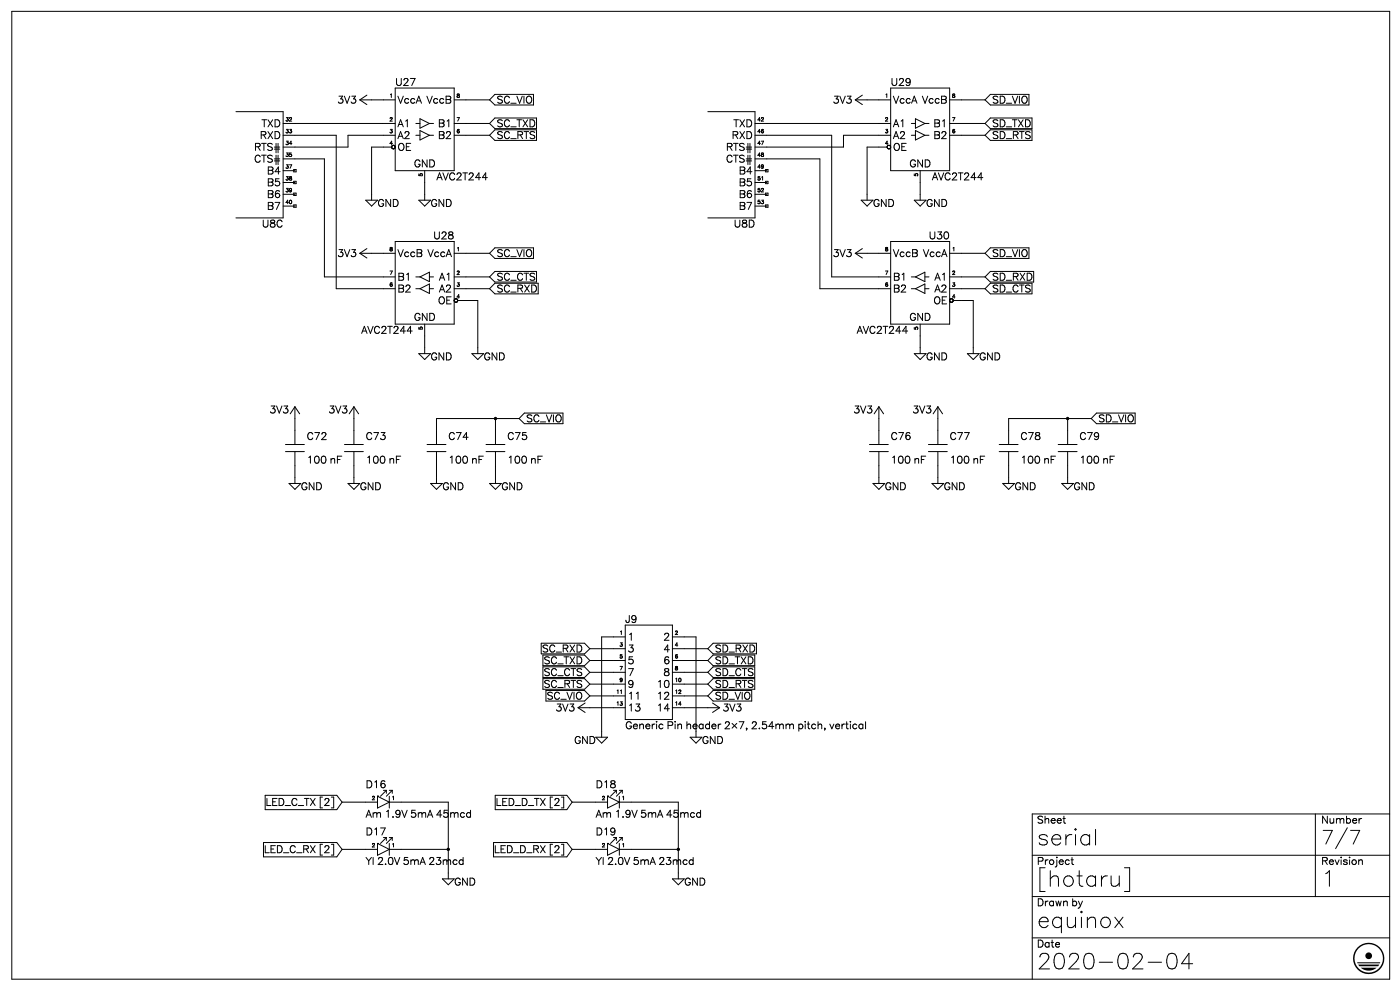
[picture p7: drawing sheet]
<svg xmlns="http://www.w3.org/2000/svg" width="297mm" height="210mm" viewBox="0 0 297 210" stroke-linecap="round" stroke-linejoin="round" font-family="sans-serif">
<g fill="none" stroke="#000" stroke-width=".21">
<path d="M2.5 2.4h292v205h-292zM83.8 18.7h12.5v17.5h-12.5zM113.1 20h-8.2l-1.2 1.2M188.7 18.7h12.5v17.5h-12.5zM218.1 20h-8.2l-1.2 1.2M50 23.7h10v22.5h-10M60 28.7h11.3v32.5h12.5M60 36.2h2.5M60 26.2h23.8M60 33.7h8.8v25h15M60 38.7h2.5M62.3 35.9h.4v.5h-.4z"/>
<path d="M62.3 38.4h.4v.5h-.4zM76.3 21.2h7.5M76.3 21.2l1.5 1M77.8 20.2l-1.5 1M83 31.2h-4.3v11.2M83 31.2h.1M83 31.1v.1M83 31.2v.1M83 31.3h.1M83 31.3l.1 .1M83.1 31.4h.1M83.1 31.4l.1 .1"/>
<path d="M83.2 31.5h.1M83.8 28.7h-10.1v2.5h-13.7M88.1 28.7h.9M88.1 26.2h.9M89 25.2l2 1-2 1zM89 27.7l2 1-2 1zM90 36.2v6.2M91 28.7h.9M91 26.2h.9M96.3 28.7h7.4M96.3 26.2h7.4M96.3 21.2h7.4"/>
<path d="M103.7 26.2l1.2 1h8.8M103.7 28.7l1.2 1h8.8M103.7 21.2l1.2 1h8.2M113.7 25h-8.8l-1.2 1.2M113.7 27.5h-8.8l-1.2 1.2M150 23.7h10v22.5h-10M160 28.7h16.2v30h12.5M160 36.2h2.5M160 26.2h28.7M160 33.7h13.8v27.5h14.9M160 38.7h2.5M162.2 35.9h.6v.5h-.6z"/>
<path d="M162.2 38.4h.6v.5h-.6zM181.3 21.2h7.4M181.3 21.2l1.4 1M182.7 20.2l-1.4 1M188 31.2h.1M188 31.2h-4.3v11.2M188 31.1v.1M188 31.2v.1M188 31.3h.1M188 31.3l.1 .1M188.1 31.4h.1M188.1 31.4l.1 .1"/>
<path d="M188.2 31.5h.1M188.3 31.5h.1M188.4 30.8h-.1M188.7 28.7h-9.9v2.5h-18.8M193.1 28.7h.9M193.1 26.2h.9M194 25.2l2 1-2 1zM194 27.7l2 1-2 1zM195 36.2v6.2M196 28.7h.9M196 26.2h.9M201.2 28.7h7.5"/>
<path d="M201.2 26.2h7.5M201.2 21.2h7.5M208.7 26.2l1.2 1h8.8M208.7 28.7l1.2 1h8.8M208.7 21.2l1.2 1h8.2M218.7 25h-8.8l-1.2 1.2M218.7 27.5h-8.8l-1.2 1.2M60 41.2h2.5M60 43.7h2.5M62.3 40.9h.4v.5h-.4zM62.3 43.4h.4v.5h-.4zM76.3 53.7h7.5"/>
<path d="M76.3 53.7l1.5 1M77.5 42.4h2.5l-1.3 1.3zM77.8 52.7l-1.5 1M83.8 51.2h12.5v17.5h-12.5zM88.1 58.7h.9M88.8 42.4h2.4l-1.2 1.3zM89 58.7l2-1v2zM91 58.7h.9M96.3 58.7h7.4M96.3 53.7h7.4M103.7 58.7l1.2 1h8.8M103.7 53.7l1.2 1h8.2"/>
<path d="M113.1 52.5h-8.2l-1.2 1.2M113.7 57.5h-8.8l-1.2 1.2M114.1 60h-9.2l-1.2 1.2M160 41.2h2.5M160 43.7h2.5M162.2 40.9h.6v.5h-.6zM162.2 43.4h.6v.5h-.6zM181.3 53.7h7.4M181.3 53.7l1.4 1M182.5 42.4h2.5l-1.3 1.3zM182.7 52.7l-1.4 1M188.7 51.2h12.5v17.5h-12.5z"/>
<path d="M193.1 58.7h.9M193.8 42.4h2.4l-1.2 1.3zM194 58.7l2-1v2zM196 58.7h.9M201.2 58.7h7.5M201.2 53.7h7.5M208.7 58.7l1.2 1h9.2M208.7 53.7l1.2 1h8.2M218.1 52.5h-8.2l-1.2 1.2M218.7 60h-8.8l-1.2 1.2M219.1 57.5h-9.2l-1.2 1.2M88.1 61.2h.9"/>
<path d="M88.8 74.9h2.4l-1.2 1.3zM89 61.2l2-1v2zM90 68.7v6.2M91 61.2h.9M96.3 61.2h7.4M96.3 63.7v.1M96.3 63.6v.1M96.3 63.5v.1M96.3 63.8h.1M96.3 63.5h.1M96.3 63.8v.1M96.3 63.9l.2 .1"/>
<path d="M96.5 64h.1M96.6 64h.1M96.7 64h-.1M96.8 64h-.1M96.8 64h.1M96.9 63.9l-.1 .1M96.9 63.9h.1M97 63.8l-.1 .1M97 63.6h.1M97 63.6v.1M97 63.7v.1M97 63.7h4.3v11.2"/>
<path d="M100 74.9h2.5l-1.2 1.3zM103.7 61.2l1.2 1h9.2M193.1 61.2h.9M193.8 74.9h2.4l-1.2 1.3zM194 61.2l2-1v2zM195 68.7v6.2M196 61.2h.9M201.2 61.2h7.5M201.3 63.8l.2 .2M201.5 64h.1M201.6 64h.1M201.7 64h-.1"/>
<path d="M201.7 64h.1M201.8 64h-.1M201.8 64h.1M201.9 63.9l-.1 .1M201.9 63.9h.1M202 63.8l-.1 .1M202 63.8h.1M202 63.6h.1M202 63.6v.1M202 63.7h4.3v11.2M202 63.7v.1M205 74.9h2.5l-1.2 1.3z"/>
<path d="M208.7 61.2l1.2 1h8.8M60.5 94.2h4M60.5 95.7h4M62.5 86.2v8M62.5 95.7v6.7M62.5 86.2l-1 1.5M62.5 86.2l1 1.5M73 94.2h4M73 95.7h4M75 86.2v8M75 95.7v6.7M75 86.2l-1 1.5"/>
<path d="M75 86.2l1 1.5M90.5 94.2h4M90.5 95.7h4M92.5 95.7v6.7M103 94.2h4M103 95.7h4M105 88.7v5.5M105 95.7v6.7M110 88.7h-17.5v5.5M110 88.7l1.1 1h8.2M119.3 87.5h-8.2l-1.1 1.2M184.2 94.2h4"/>
<path d="M184.2 95.7h4M186.3 86.2v8M186.3 95.7v6.7M186.3 86.2l-1.1 1.5M186.3 86.2l.9 1.5M196.8 94.2h3.9M196.8 95.7h3.9M198.8 86.2v8M198.8 95.7v6.7M198.8 86.2l-1.1 1.5M198.8 86.2l.9 1.5M211.7 94.2h4.1"/>
<path d="M211.7 95.7h4.1M213.8 95.7v6.7M224.2 94.2h4.1M224.2 95.7h4.1M226.3 88.7v5.5M226.3 95.7v6.7M231.3 88.7h-17.5v5.5M231.3 88.7l1.1 1h8.2M240.6 87.5h-8.2l-1.1 1.2M61.2 102.4h2.6l-1.3 1.3zM73.7 102.4h2.6l-1.3 1.3zM91.2 102.4h2.5l-1.2 1.3z"/>
<path d="M103.7 102.4h2.5l-1.2 1.3zM185 102.4h2.5l-1.2 1.3zM197.5 102.4h2.5l-1.2 1.3zM212.5 102.4h2.5l-1.2 1.3zM225 102.4h2.5l-1.2 1.3zM114.7 136.2h9.2l1.1 1.2M115.1 138.7h8.8l1.1 1.2M125 139.9h7.5M125 137.4h7.5M125 139.9l-1.1 1.1h-8.8M125 137.4l-1.1 1.1h-9.2M132.5 132.4h10v20h-10z"/>
<path d="M132.5 134.9h-5v21.3M142.5 139.9h7.5M142.5 134.9h5v21.3M142.5 137.4h7.5M150 139.9l1.1 1.1h8.8M150 137.4l1.1 1.1h9.2M159.9 138.7h-8.8l-1.1 1.2M160.3 136.2h-9.2l-1.1 1.2M115.1 143.7h8.8l1.1 1.2M115.1 141.2h8.8l1.1 1.2M115.7 146.2h8.2l1.1 1.2M122.5 149.9h10"/>
<path d="M122.5 149.9l1.5 1M124 148.9l-1.5 1M125 144.9h7.5M125 142.4h7.5M125 147.4h7.5M125 147.4l-1.1 1.1h-8.2M125 144.9l-1.1 1.1h-8.8M125 142.4l-1.1 1.1h-8.8M126.2 156.2h2.6l-1.3 1.2zM142.5 144.9h7.5M142.5 149.9h10M142.5 142.4h7.5"/>
<path d="M142.5 147.4h7.5M146.3 156.2h2.5l-1.3 1.2zM150 147.4l1.1 1.1h8.2M150 144.9l1.1 1.1h8.8M150 142.4l1.1 1.1h8.8M151 148.9l1.5 1M152.5 149.9l-1.5 1M159.3 146.2h-8.2l-1.1 1.2M159.9 143.7h-8.8l-1.1 1.2M159.9 141.2h-8.8l-1.1 1.2M183.4 152.9v1.5M55.8 178.5h15.6l1.1 1.4"/>
<path d="M56.2 168.5h15.2l1.1 1.4M72.5 179.9h7.5M72.5 169.9h7.5M72.5 169.9l-1.1 1.6h-15.2M72.5 179.9l-1.1 1.6h-15.6M80 178.7h.1M80 168.7h.1M80 168.7v2.5l2.5-1.3M80 178.7v2.5l2.5-1.3M80 178.7l2.5 1.2M80 168.7l2.5 1.2M81.9 178v-.6l-1.3 1.3"/>
<path d="M81.9 168v-.6l-1.3 1.3M82.5 168.7v2.5M82.5 178.7v2.5M82.5 177.4h.6M82.5 179.9h12.5M82.5 167.4h.6M82.5 169.9h12.5v16.3M83.1 177.4l-1.2 1.3M83.1 167.4v.6M83.1 177.4v.6M83.1 167.4l-1.2 1.3M104.6 178.5h15.5l1.2 1.4"/>
<path d="M104.9 168.5h15.2l1.2 1.4M121.3 179.9h7.5M121.3 169.9h7.5M121.3 169.9l-1.2 1.6h-15.2M121.3 179.9l-1.2 1.6h-15.5M128.8 168.7h.1M128.8 178.7h.1M128.8 168.7v2.5l2.4-1.3M128.8 178.7v2.5l2.4-1.3M128.8 168.7l2.4 1.2M128.8 178.7l2.4 1.2M130.6 168v-.6l-1.2 1.3"/>
<path d="M130.6 178v-.6l-1.2 1.3M131.2 177.4h.7M131.2 179.9h12.5M131.2 167.4h.7M131.2 169.9h12.5v16.3M131.2 168.7v2.5M131.2 178.7v2.5M131.9 167.4l-1.3 1.3M131.9 167.4v.6M131.9 177.4v.6M131.9 177.4l-1.3 1.3M278.7 172.4v17.5"/>
<path d="M286.2 175.9h1.9l-1.3 2.9M294.5 172.4h-75.7v35M93.7 186.2h2.6l-1.3 1.2zM142.5 186.2h2.5l-1.3 1.2zM218.8 189.9h75.7M218.8 181.2h75.7M218.8 198.7h75.7M238.3 183.8h1.1v5h-1.1M247.7 202.1a1.07 1.07 0 0 1 1.6 .5 2.72 2.72 0 0 1-.3 2.5l-.5 .1-.8-.1M252.8 204.1h-2.4l1.6-2.2v3.3"/>
</g>
<g fill="#000">
<path d="M287.7 200.7a3.3 3.3 0 0 1 2.4-1v.3a3 3 0 0 0-2.8 4.3 3 3 0 0 0 5.1 .5 3 3 0 0 0-1.7-4.8h-.6v-.3a3.3 3.3 0 0 1 3.2 4.2 3.3 3.3 0 0 1-4.9 2 3.3 3.3 0 0 1-.7-5.2zM288.4 205h3.3a2.59 2.59 0 0 1-3.3 0zM287.8 204.3h4.5l-.3 .4h-3.9zM287.6 203.8h4.9l-.1 .2h-4.7z"/>
<circle cx="290.1" cy="202.4" r=".71"/>
</g>
<path d="M105 88.7h.1M226.3 88.7h.1M95 179.9h.1M143.7 179.9h.1" fill="none" stroke="#000" stroke-width=".75"/>
<g font-size="5.3">
<text x="219.4" y="179.1">serial</text>
<text x="219.4" y="187.9">[hotaru]</text>
<text x="279.8" y="187.9">1</text>
<text x="219.4" y="196.7">equinox</text>
<text x="219.4" y="205.6">2020-02-04</text>
</g>
<text font-size="4.6" x="279.8" y="178.9">7/7</text>
<g font-size="2.4">
<text x="71.3" y="21.9">3V3</text>
<text x="83.6" y="18.4">U27</text>
<text x="84" y="21.9">VccAVccB</text>
<text x="105.1" y="21.9">SC_VIO</text>
<text x="176" y="21.9">3V3</text>
<text x="188.7" y="18.4">U29</text>
<text x="189.1" y="21.9">VccAVccB</text>
<text x="209.9" y="21.9">SD_VIO</text>
<text x="54.3" y="29.7">RXD</text>
<text x="54.7" y="27.2">TXD</text>
<text x="84" y="29.7">A2</text>
<text x="84" y="27.2">A1</text>
<text x="92.8" y="29.7">B2</text>
<text x="92.8" y="27.2">B1</text>
<text x="105.1" y="29.7">SC_RTS</text>
<text x="105.1" y="27.2">SC_TXD</text>
<text x="154.2" y="29.7">RXD</text>
<text x="154.5" y="27.2">TXD</text>
<text x="189.1" y="29.7">A2</text>
<text x="189.1" y="27.2">A1</text>
<text x="197.6" y="29.7">B2</text>
<text x="197.6" y="27.2">B1</text>
<text x="209.9" y="27.2">SD_TXD</text>
<text x="209.9" y="29.7">SD_RTS</text>
<text x="53.3" y="34.6">CTS#</text>
<text x="53.3" y="32.1">RTS#</text>
<text x="84" y="32.1">OE</text>
<text x="87.1" y="35.7">GND</text>
<text x="153.1" y="34.6">CTS#</text>
<text x="153.1" y="32.1">RTS#</text>
<text x="189.1" y="32.1">OE</text>
<text x="192.3" y="35.7">GND</text>
<text x="56.4" y="37.1">B4</text>
<text x="56.4" y="39.6">B5</text>
<text x="92.4" y="38.5">AVC2T244</text>
<text x="156.3" y="37.1">B4</text>
<text x="156.3" y="39.6">B5</text>
<text x="197.2" y="38.5">AVC2T244</text>
<text x="56.4" y="42">B6</text>
<text x="56.4" y="44.5">B7</text>
<text x="79.7" y="43.8">GND</text>
<text x="91" y="43.8">GND</text>
<text x="156.3" y="42">B6</text>
<text x="156.3" y="44.5">B7</text>
<text x="184.9" y="43.8">GND</text>
<text x="196.1" y="43.8">GND</text>
<text x="55" y="48.4">U8C</text>
<text x="91.7" y="50.8">U28</text>
<text x="154.9" y="48.4">U8D</text>
<text x="196.5" y="50.8">U30</text>
<text x="71.3" y="54.7">3V3</text>
<text x="84" y="54.7">VccBVccA</text>
<text x="84" y="59.7">B1</text>
<text x="92.8" y="59.7">A1</text>
<text x="105.1" y="59.7">SC_CTS</text>
<text x="105.1" y="54.7">SC_VIO</text>
<text x="176" y="54.7">3V3</text>
<text x="189.1" y="54.7">VccBVccA</text>
<text x="189.1" y="59.7">B1</text>
<text x="197.6" y="59.7">A1</text>
<text x="209.9" y="54.7">SD_VIO</text>
<text x="209.9" y="59.7">SD_RXD</text>
<text x="84" y="62.1">B2</text>
<text x="92.1" y="64.6">OE</text>
<text x="92.8" y="62.1">A2</text>
<text x="105.1" y="62.1">SC_RXD</text>
<text x="189.1" y="62.1">B2</text>
<text x="197.2" y="64.6">OE</text>
<text x="197.6" y="62.1">A2</text>
<text x="209.9" y="62.1">SD_CTS</text>
<text x="75.5" y="71">AVC2T244</text>
<text x="87.1" y="68.1">GND</text>
<text x="180.6" y="71">AVC2T244</text>
<text x="192.3" y="68.1">GND</text>
<text x="91" y="76.6">GND</text>
<text x="102.3" y="76.6">GND</text>
<text x="196.1" y="76.6">GND</text>
<text x="207.4" y="76.6">GND</text>
<text x="56.8" y="87.5">3V3</text>
<text x="69.1" y="87.5">3V3</text>
<text x="111.5" y="89.7">SC_VIO</text>
<text x="180.6" y="87.5">3V3</text>
<text x="193" y="87.5">3V3</text>
<text x="232.5" y="89.7">SD_VIO</text>
<text x="64.9" y="93.2">C72</text>
<text x="77.3" y="93.2">C73</text>
<text x="94.9" y="93.2">C74</text>
<text x="107.2" y="93.2">C75</text>
<text x="188.7" y="93.2">C76</text>
<text x="201.1" y="93.2">C77</text>
<text x="215.9" y="93.2">C78</text>
<text x="228.6" y="93.2">C79</text>
<text x="64.9" y="98.5">100 nF</text>
<text x="77.3" y="98.5">100 nF</text>
<text x="94.9" y="98.5">100 nF</text>
<text x="107.2" y="98.5">100 nF</text>
<text x="188.7" y="98.5">100 nF</text>
<text x="201.1" y="98.5">100 nF</text>
<text x="215.9" y="98.5">100 nF</text>
<text x="228.6" y="98.5">100 nF</text>
<text x="63.5" y="104.1">GND</text>
<text x="76.2" y="104.1">GND</text>
<text x="93.5" y="104.1">GND</text>
<text x="106.2" y="104.1">GND</text>
<text x="187.3" y="104.1">GND</text>
<text x="199.7" y="104.1">GND</text>
<text x="214.8" y="104.1">GND</text>
<text x="227.2" y="104.1">GND</text>
<text x="132.3" y="132">J9</text>
<text x="133" y="135.9">1</text>
<text x="140.4" y="135.9">2</text>
<text x="113.6" y="138.3">SC_RXD</text>
<text x="113.9" y="140.8">SC_TXD</text>
<text x="113.9" y="143.3">SC_CTS</text>
<text x="133" y="140.8">5</text>
<text x="133" y="143.3">7</text>
<text x="133" y="138.3">3</text>
<text x="140.4" y="140.8">6</text>
<text x="140.4" y="138.3">4</text>
<text x="140.4" y="143.3">8</text>
<text x="151.3" y="140.8">SD_TXD</text>
<text x="151.3" y="143.3">SD_CTS</text>
<text x="151.3" y="138.3">SD_RXD</text>
<text x="113.9" y="145.7">SC_RTS</text>
<text x="114.7" y="148.2">SC_VIO</text>
<text x="133" y="145.7">9</text>
<text x="133" y="148.2">11</text>
<text x="139" y="145.7">10</text>
<text x="139" y="148.2">12</text>
<text x="151.3" y="148.2">SD_VIO</text>
<text x="151.3" y="145.7">SD_RTS</text>
<text x="117.5" y="150.7">3V3</text>
<text x="132.3" y="154.6">Generic Pin header 2×7, 2.54mm pitch, vertical</text>
<text x="133" y="150.7">13</text>
<text x="139" y="150.7">14</text>
<text x="153.1" y="150.7">3V3</text>
<text x="120.6" y="157.7">GND</text>
<text x="148.5" y="157.7">GND</text>
<text x="77.3" y="166.9">D16</text>
<text x="125.9" y="166.9">D18</text>
<text x="55.4" y="170.8">LED_C_TX [2]</text>
<text x="77.3" y="173.3">Am 1.9V 5mA 45mcd</text>
<text x="104.1" y="170.8">LED_D_TX [2]</text>
<text x="125.9" y="173.3">Am 1.9V 5mA 45mcd</text>
<text x="77.3" y="177.1">D17</text>
<text x="125.9" y="177.1">D19</text>
<text x="219.4" y="174.7">Sheet</text>
<text x="279.8" y="174.7">Number</text>
<text x="55" y="180.7">LED_C_RX [2]</text>
<text x="77.3" y="183.5">Yl 2.0V 5mA 23mcd</text>
<text x="103.7" y="180.7">LED_D_RX [2]</text>
<text x="125.9" y="183.5">Yl 2.0V 5mA 23mcd</text>
<text x="219.4" y="183.5">Project</text>
<text x="279.8" y="183.5">Revision</text>
<text x="96" y="187.7">GND</text>
<text x="145" y="187.7">GND</text>
<text x="219.4" y="192">Drawn by</text>
<text x="219.4" y="200.8">Date</text>
</g>
<g font-size="1.2">
<text x="82.5" y="20.8">1</text>
<text x="96.7" y="20.8">8</text>
<text x="187.3" y="20.8">1</text>
<text x="201.4" y="20.8">8</text>
<text x="60.3" y="25.8">32</text>
<text x="60.3" y="28.2">33</text>
<text x="82.5" y="28.2">3</text>
<text x="82.5" y="25.8">2</text>
<text x="96.7" y="28.2">6</text>
<text x="96.7" y="25.8">7</text>
<text x="160.2" y="25.8">42</text>
<text x="160.2" y="28.2">46</text>
<text x="187.3" y="28.2">3</text>
<text x="187.3" y="25.8">2</text>
<text x="201.4" y="28.2">6</text>
<text x="201.4" y="25.8">7</text>
<text x="60.3" y="33.2">35</text>
<text x="60.3" y="35.7">37</text>
<text x="60.3" y="30.7">34</text>
<text x="82.5" y="30.7">4</text>
<text x="160.2" y="33.2">48</text>
<text x="160.2" y="35.7">49</text>
<text x="160.2" y="30.7">47</text>
<text x="187.3" y="30.7">4</text>
<text x="60.3" y="40.9">39</text>
<text x="60.3" y="38.5">38</text>
<text x="89.3" y="37.4" transform="rotate(-90 89.3 37.4)">5</text>
<text x="160.2" y="40.9">52</text>
<text x="160.2" y="38.5">51</text>
<text x="194.4" y="37.4" transform="rotate(-90 194.4 37.4)">5</text>
<text x="60.3" y="43.4">40</text>
<text x="160.2" y="43.4">53</text>
<text x="82.5" y="53.3">8</text>
<text x="96.7" y="53.3">1</text>
<text x="187.3" y="53.3">8</text>
<text x="201.4" y="53.3">1</text>
<text x="82.5" y="58.2">7</text>
<text x="96.7" y="58.2">2</text>
<text x="187.3" y="58.2">7</text>
<text x="201.4" y="58.2">2</text>
<text x="82.5" y="60.7">6</text>
<text x="96.7" y="60.7">3</text>
<text x="96.7" y="63.2">4</text>
<text x="187.3" y="60.7">6</text>
<text x="201.4" y="60.7">3</text>
<text x="201.4" y="63.2">4</text>
<text x="89.3" y="69.8" transform="rotate(-90 89.3 69.8)">5</text>
<text x="194.4" y="69.8" transform="rotate(-90 194.4 69.8)">5</text>
<text x="131.2" y="134.4">1</text>
<text x="131.2" y="137.3">3</text>
<text x="142.9" y="134.4">2</text>
<text x="142.9" y="137.3">4</text>
<text x="131.2" y="139.7">5</text>
<text x="131.2" y="142.2">7</text>
<text x="142.9" y="139.7">6</text>
<text x="142.9" y="142.2">8</text>
<text x="130.5" y="147.1">11</text>
<text x="130.5" y="149.6">13</text>
<text x="131.2" y="144.7">9</text>
<text x="142.9" y="149.6">14</text>
<text x="142.9" y="144.7">10</text>
<text x="142.9" y="147.1">12</text>
<text x="78.7" y="169.7">2</text>
<text x="82.9" y="169.7">1</text>
<text x="127.4" y="169.7">2</text>
<text x="131.6" y="169.7">1</text>
<text x="78.7" y="179.6">2</text>
<text x="82.9" y="179.6">1</text>
<text x="127.4" y="179.6">2</text>
<text x="131.6" y="179.6">1</text>
</g>
</svg>
